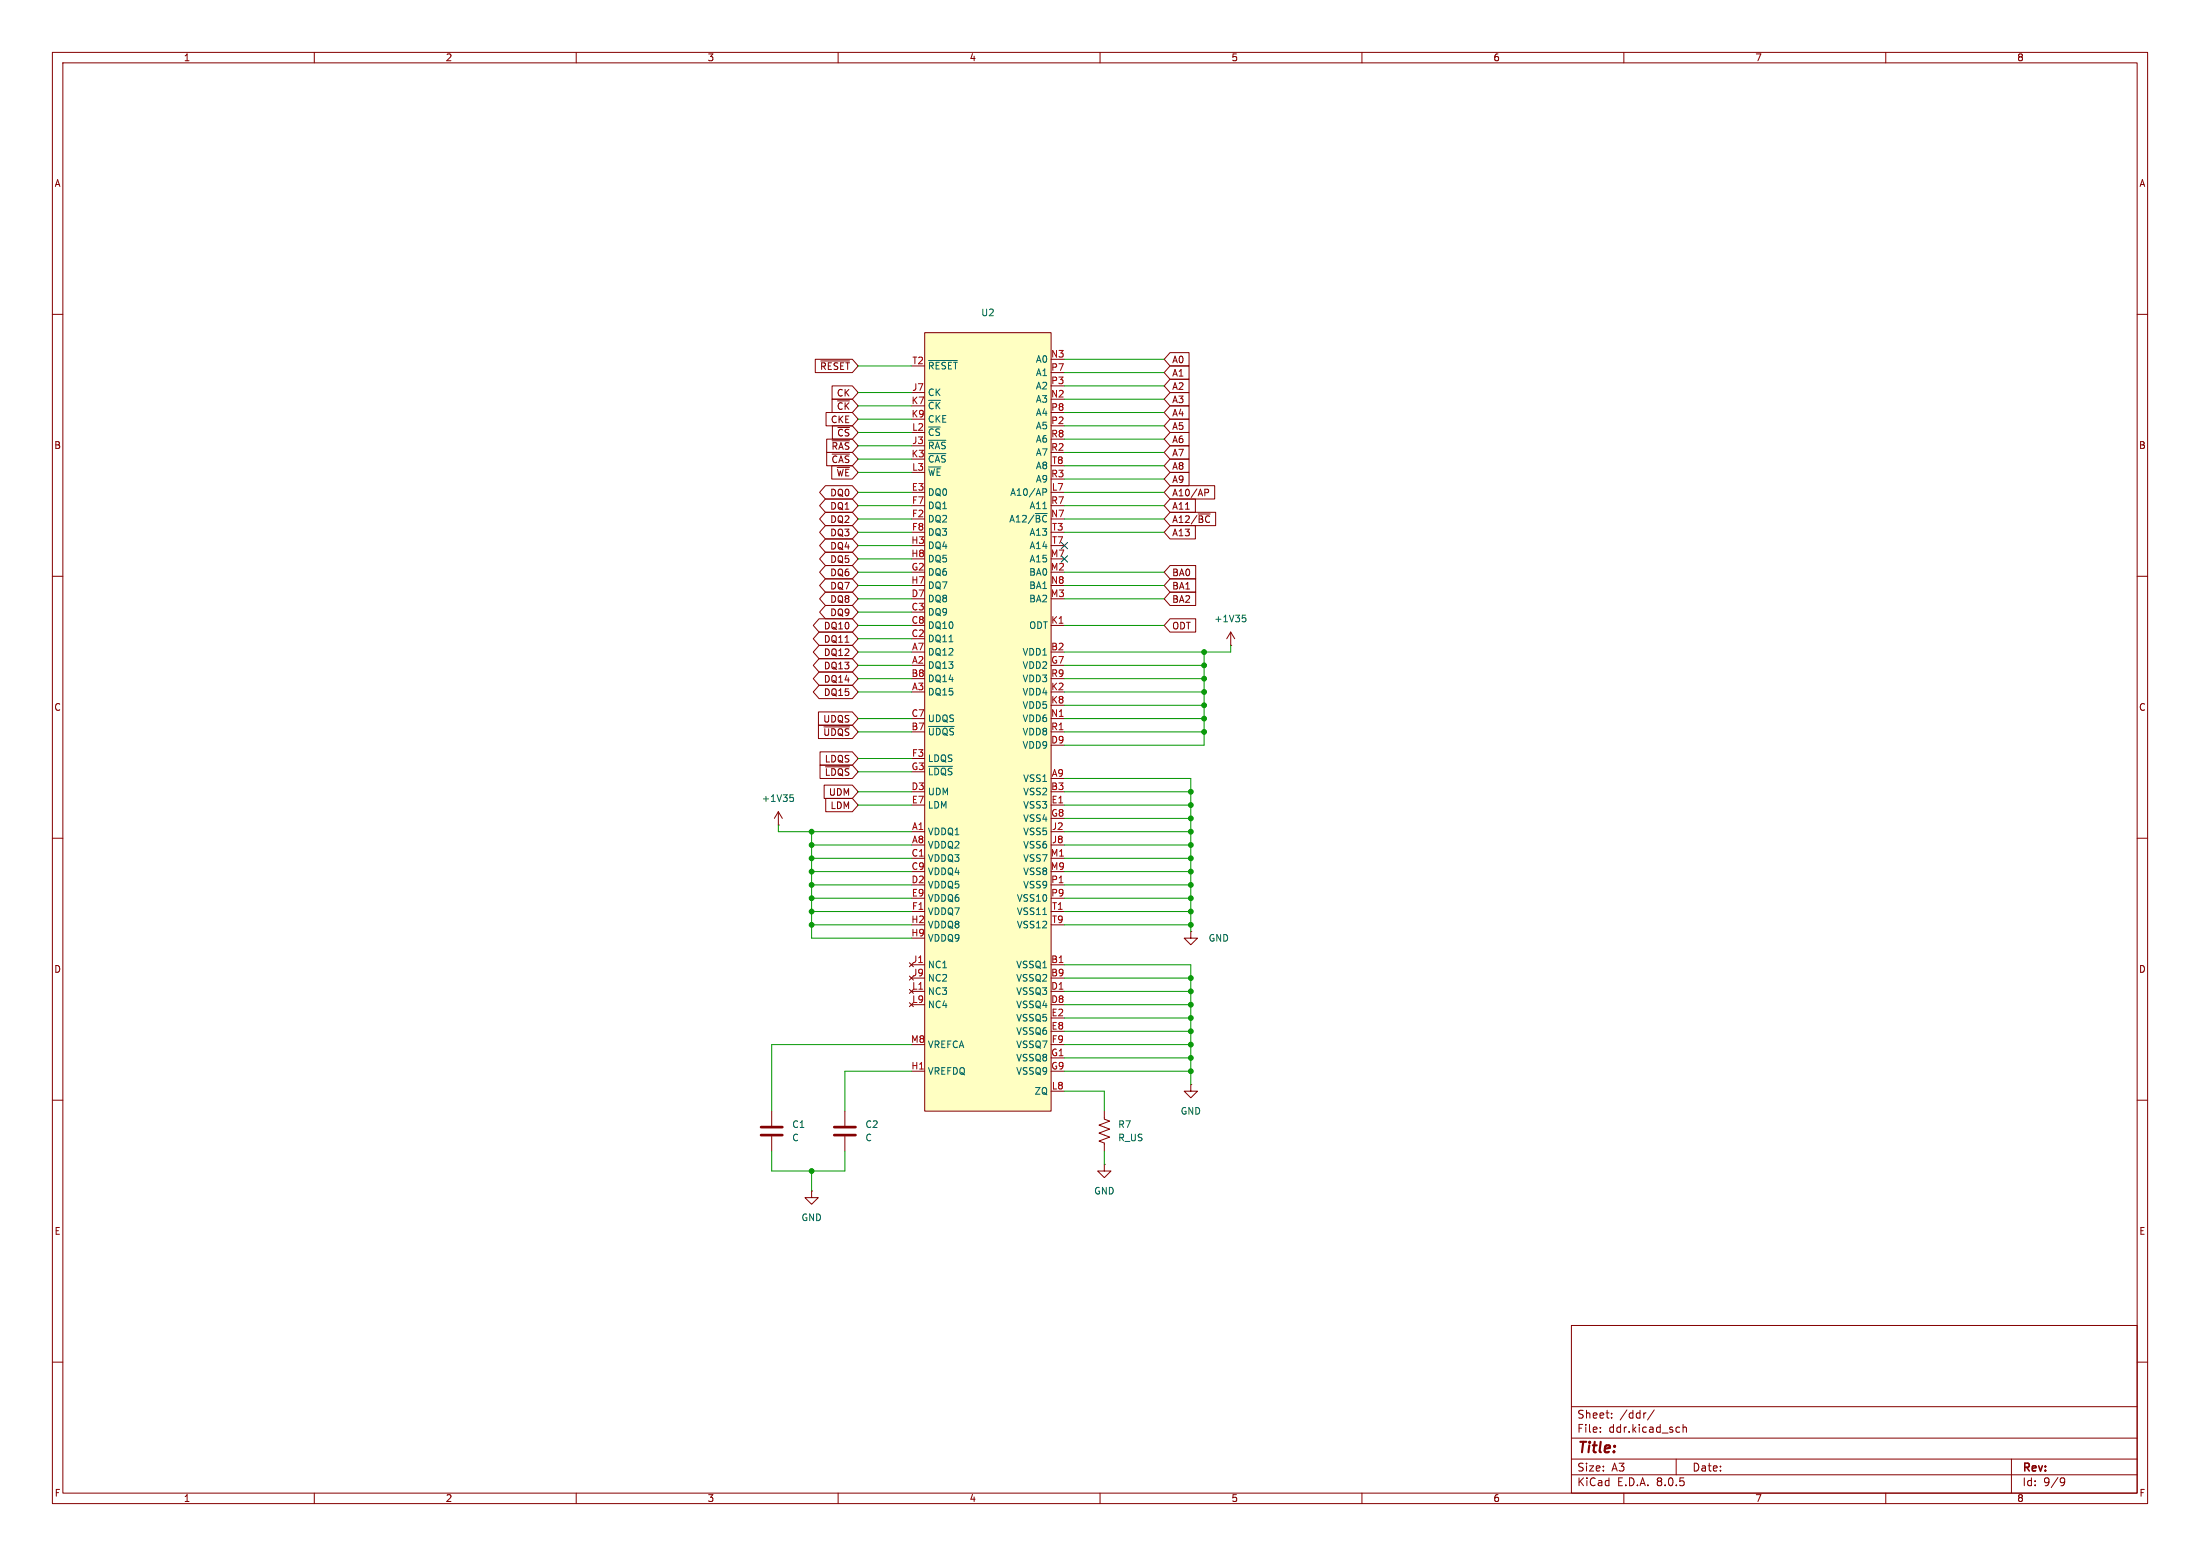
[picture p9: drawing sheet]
<svg xmlns="http://www.w3.org/2000/svg" width="420mm" height="297mm" viewBox="0 0 420 297" stroke-linecap="round" stroke-linejoin="round" font-family="sans-serif">
<g fill="none" stroke="#840000" stroke-width=".19">
<path d="M10 10h400v277h-400zM12 12h396v273h-396zM60 10v2M110 10v2M160 10v2M210 10v2M260 10v2M310 10v2M360 10v2M10 60h2M408 60h2M10 110h2"/>
<path d="M408 110h2M10 160h2M408 160h2M227.3 177.8v1.3h1.3l-1.3 1.2-1.2-1.2h1.2M227.3 177.8h.1M10 210h2M147.3 212.1v2.8M147.3 216.9v2.8M161.3 212.1v2.8M161.3 216.9v2.8M210.8 212.1v1.5l1 .4-2 .8 2 .7-2 .8 2 .7-2 .8 1 .4v1.5M227.3 207v1.3h1.3l-1.3 1.3-1.2-1.3h1.2"/>
<path d="M227.3 207h.1M408 210h2M154.9 227.3v1.3h1.3l-1.3 1.3-1.2-1.3h1.2M154.9 227.3h.1M210.8 222.2v1.3h1.3l-1.3 1.3-1.3-1.3h1.3M210.8 222.2h.1M10 260h2M300 253h108v32h-108zM408 260h2M300 278.5h108M300 274.5h108M300 268.5h108"/>
<path d="M305.5 273.2v.2M305.5 272.5v.1M307.7 270.5v.2M307.7 269.8v.1M314.1 269.7h.1M315.8 269.1l-1.3 1.9M320 278.5v3M320.5 272.4l.2 .1M320.7 273.3l-.2 .1M321.3 271.9v1.5M321.3 272.5l.2-.1 .4 .1v.9M384 278.5v6.5"/>
<path d="M60 285v2M110 285v2M160 285v2M210 285v2M260 285v2M300 281.5h108M310 285v2M360 285v2M393.6 282.1l.5 .1a.99 .99 0 0 1-.4 1.4h-.3M394.2 282.7l-.3 .3h-.3"/>
</g>
<path d="M145.3 216.7h4.1M145.3 215.1h4.1M159.3 216.7h4M159.3 215.1h4" fill="none" stroke="#840000" stroke-width=".51"/>
<path d="M176.5 63.5h24.2v148.6h-24.2z" fill="#ffffc2"/>
<g fill="none" stroke="#840000" stroke-width=".19">
<path d="M155.6 68.6h7.1l1.1 1.3-1.1 1.2h-7.1zM156.7 68.9h5.5M157.7 78.7h5l1.1 1.3-1.1 1.3h-5zM158.8 73.7h3.9l1.1 1.2-1.1 1.3h-3.9zM158.8 76.2h3.9l1.1 1.3-1.1 1.2h-3.9zM174 74.9h2.5M176.5 63.5h24.2v148.6h-24.2zM223.4 69.8h3.6v2.6h-3.6l-1.2-1.3zM223.4 67.3h3.6v2.6h-3.6l-1.2-1.3zM223.4 77.5h3.6v2.5h-3.6l-1.2-1.3zM223.4 74.9h3.6v2.6h-3.6l-1.2-1.3zM223.4 72.4h3.6v2.5h-3.6l-1.2-1.2z"/>
<path d="M157.6 97.8h5.1l1.1 1.3-1.1 1.2h-5.1l-1.1-1.2zM157.6 92.7h5.1l1.1 1.3-1.1 1.3h-5.1l-1.1-1.3zM157.6 95.2h5.1l1.1 1.3-1.1 1.3h-5.1l-1.1-1.3zM157.8 86.4h4.9l1.1 1.2-1.1 1.3h-4.9zM157.8 83.8h4.9l1.1 1.3-1.1 1.3h-4.9zM158.8 88.9h3.9l1.1 1.3-1.1 1.2h-3.9zM158.9 86.7h3.3M158.9 84.1h3.3M158.9 81.3h3.8l1.1 1.3-1.1 1.2h-3.8zM174 85.1h2.5M223.4 95.2h4.8v2.6h-4.8l-1.2-1.3zM223.4 90.2h3.6v2.5h-3.6l-1.2-1.3z"/>
<path d="M223.4 82.5h3.6v2.6h-3.6l-1.2-1.3zM223.4 85.1h3.6v2.5h-3.6l-1.2-1.2zM223.4 80h3.6v2.6h-3.6l-1.2-1.3zM223.4 97.8h8.7v2.5h-8.7l-1.2-1.2zM223.4 92.7h8.5v2.6h-8.5l-1.2-1.3zM223.4 87.6h3.6v2.6h-3.6l-1.2-1.3zM230 93.4h.5l.2 .2-.1 .4h-.6M156.4 118.1h6.3l1.1 1.3-1.1 1.3h-6.3l-1.1-1.3zM157.6 110.5h5.1l1.1 1.3-1.1 1.2h-5.1l-1.1-1.2zM157.6 113h5.1l1.1 1.3-1.1 1.3h-5.1l-1.1-1.3zM157.6 115.6h5.1l1.1 1.2-1.1 1.3h-5.1l-1.1-1.3zM157.6 105.4h5.1l1.1 1.3-1.1 1.3h-5.1l-1.1-1.3z"/>
<path d="M157.6 107.9h5.1l1.1 1.3-1.1 1.3h-5.1l-1.1-1.3zM157.6 102.9h5.1l1.1 1.2-1.1 1.3h-5.1l-1.1-1.3zM157.6 100.3h5.1l1.1 1.3-1.1 1.3h-5.1l-1.1-1.3zM200.7 119.4h2.5M223.4 118.1h4.9v2.6h-4.9l-1.2-1.3zM223.4 113h4.9v2.6h-4.9l-1.2-1.3zM223.4 110.5h4.9v2.5h-4.9l-1.2-1.2zM223.4 107.9h4.9v2.6h-4.9l-1.2-1.3zM223.4 100.3h4.8v2.6h-4.8l-1.2-1.3zM156.2 138.4h6.5l1.1 1.3-1.1 1.3h-6.5zM156.2 135.9h6.5l1.1 1.3-1.1 1.2h-6.5zM156.4 130.8h6.3l1.1 1.3-1.1 1.3h-6.3l-1.1-1.3z"/>
<path d="M156.4 125.7h6.3l1.1 1.3-1.1 1.3h-6.3l-1.1-1.3zM156.4 123.2h6.3l1.1 1.3-1.1 1.2h-6.3l-1.1-1.2zM156.4 120.6h6.3l1.1 1.3-1.1 1.3h-6.3l-1.1-1.3zM156.4 128.3h6.3l1.1 1.2-1.1 1.3h-6.3l-1.1-1.3zM157.3 138.7h4.9M200.7 137.2h2.5M200.7 139.7h2.5M234.9 123.2h.1M234.9 120.7l-.7 1.2M234.9 120.7v2.5M234.9 120.7l.8 1.2M148.6 157.5h.1"/>
<path d="M148.6 154.9l-.8 1.3M148.6 154.9v2.6M148.6 154.9l.8 1.3M156.5 146h6.2l1.1 1.3-1.1 1.3h-6.2zM156.5 143.5h6.2l1.1 1.3-1.1 1.3h-6.2zM157.3 149.9h5.4l1.1 1.2-1.1 1.3h-5.4zM157.6 146.4h4.6M157.6 152.4h5.1l1.1 1.3-1.1 1.2h-5.1zM174 158.8h2.5M200.7 158.8h2.5M200.7 153.7h2.5M174 163.8h2.5"/>
<path d="M174 174h2.5M200.7 174h2.5M200.7 161.3h2.5M200.7 168.9h2.5M173.6 188.8l.8 .8M174 184.2h2.5M174 189.2h2.5M174 186.7h2.5M174.4 188.8l-.8 .8M200.7 184.2h2.5M200.7 189.2h2.5M174 204.5h2.5"/>
</g>
<path d="M177.3 68.8h5.5M177.3 84h3.3M177.3 86.6h3.3M199.1 93.3h.5l.2 .2-.1 .4-.6 .1M237.2 117.4h.6M237.3 117.9h.3l.3 .2-.1 .5-.5 .1M177.3 138.7h4.9M150.8 151.7h.6M150.9 152.2h.4l.2 .2-.1 .5-.5 .1M177.3 146.3h4.5M199.1 174.6h.7" fill="none" stroke="#006464" stroke-width=".19"/>
<g fill="none" stroke="#009600" stroke-width=".19">
<path d="M163.8 69.9h10.2M163.8 77.5h10.2M163.8 74.9h10.2M203.2 73.7h19M203.2 68.6h19M203.2 71.1h19M203.2 78.7h19M203.2 76.2h19M163.8 90.2h10.2M163.8 85.1h10.2M163.8 94h10.2M163.8 96.5h10.2"/>
<path d="M163.8 87.6h10.2M163.8 99.1h10.2M163.8 82.6h10.2M163.8 80h10.2M203.2 94h19M203.2 96.5h19M203.2 99.1h19M203.2 91.4h19M203.2 83.8h19M203.2 81.3h19M203.2 88.9h19M203.2 86.4h19"/>
<path d="M163.8 101.6h10.2M163.8 104.1h10.2M163.8 106.7h10.2M163.8 116.8h10.2M163.8 109.2h10.2M163.8 111.8h10.2M163.8 114.3h10.2M163.8 119.4h10.2M203.2 101.6h19M203.2 109.2h19M203.2 111.8h19M203.2 114.3h19"/>
<path d="M203.2 119.4h19M163.8 127h10.2M163.8 129.5h10.2M163.8 137.2h10.2M163.8 139.7h10.2M163.8 132.1h10.2M163.8 121.9h10.2M163.8 124.5h10.2M203.2 127h26.7M203.2 129.5h26.7M203.2 137.2h26.7M203.2 139.7h26.7"/>
<path d="M203.2 132.1h26.7M203.2 134.6h26.7M229.9 124.5v17.7h-26.7M234.9 123.2v1.3h-31.7M148.6 157.5v1.3h25.4M154.9 158.8v20.3h19.1M163.8 147.3h10.2M163.8 144.8h10.2M163.8 151.1h10.2M163.8 153.7h10.2M203.2 158.8h24.1M203.2 148.6h24.1v29.2"/>
<path d="M203.2 151.1h24.1M203.2 153.7h24.1M203.2 156.2h24.1M154.9 161.3h19.1M154.9 163.8h19.1M154.9 168.9h19.1M154.9 174h19.1M154.9 171.5h19.1M154.9 166.4h19.1M154.9 176.5h19.1M203.2 161.3h24.1M203.2 163.8h24.1"/>
<path d="M203.2 168.9h24.1M203.2 174h24.1M203.2 171.5h24.1M203.2 166.4h24.1M203.2 176.5h24.1M174 199.4h-26.7v12.7M203.2 184.2h24.1v22.8M203.2 199.4h24.1M203.2 196.9h24.1M203.2 191.8h24.1M203.2 194.3h24.1M203.2 186.7h24.1"/>
<path d="M203.2 189.2h24.1M147.3 219.7v3.8h14v-3.8M174 204.5h-12.7v7.6M203.2 208.3h7.6v3.8M203.2 204.5h24.1M203.2 201.9h24.1M210.8 219.7v2.5M154.9 223.5v3.8"/>
</g>
<path d="M202.6 106.1l1.2 1.2M202.6 103.5l1.2 1.2M203.8 106.1l-1.2 1.2M203.8 103.5l-1.2 1.2" fill="none" stroke="#000084" stroke-width=".19"/>
<g fill="#009600" stroke="#009600" stroke-width=".19">
<circle cx="154.9" cy="168.9" r=".46"/>
<circle cx="154.9" cy="171.5" r=".46"/>
<circle cx="154.9" cy="174" r=".46"/>
<circle cx="154.9" cy="166.4" r=".46"/>
<circle cx="154.9" cy="163.8" r=".46"/>
<circle cx="154.9" cy="176.5" r=".46"/>
<circle cx="154.9" cy="161.3" r=".46"/>
<circle cx="154.9" cy="158.8" r=".46"/>
<circle cx="227.3" cy="151.1" r=".46"/>
<circle cx="227.3" cy="166.4" r=".46"/>
<circle cx="227.3" cy="163.8" r=".46"/>
<circle cx="227.3" cy="168.9" r=".46"/>
<circle cx="227.3" cy="161.3" r=".46"/>
<circle cx="227.3" cy="156.2" r=".46"/>
<circle cx="227.3" cy="158.8" r=".46"/>
<circle cx="227.3" cy="153.7" r=".46"/>
<circle cx="227.3" cy="171.5" r=".46"/>
<circle cx="227.3" cy="174" r=".46"/>
<circle cx="229.9" cy="139.7" r=".46"/>
<circle cx="229.9" cy="134.6" r=".46"/>
<circle cx="229.9" cy="137.2" r=".46"/>
<circle cx="229.9" cy="127" r=".46"/>
<circle cx="229.9" cy="124.5" r=".46"/>
<circle cx="229.9" cy="129.5" r=".46"/>
<circle cx="229.9" cy="132.1" r=".46"/>
<circle cx="227.3" cy="189.2" r=".46"/>
<circle cx="227.3" cy="186.7" r=".46"/>
<circle cx="227.3" cy="176.5" r=".46"/>
<circle cx="227.3" cy="194.3" r=".46"/>
<circle cx="227.3" cy="191.8" r=".46"/>
<circle cx="227.3" cy="196.9" r=".46"/>
<circle cx="227.3" cy="204.5" r=".46"/>
<circle cx="227.3" cy="199.4" r=".46"/>
<circle cx="227.3" cy="201.9" r=".46"/>
<circle cx="154.9" cy="223.5" r=".46"/>
</g>
<text font-size="2.8" fill="#840000" x="301" y="277.9">Title:</text>
<g font-size="2.1" fill="#840000">
<text x="301" y="273.7">File:</text>
<text x="301" y="271">Sheet:</text>
<text x="307.1" y="273.7">ddr.kicad_sch</text>
<text x="309.2" y="271">/ddr/</text>
<text x="301" y="281.1">Size:</text>
<text x="307.6" y="281.1">A3</text>
<text x="323" y="281.1">Date:</text>
<text x="386" y="281.3">Rev:</text>
<text x="301" y="283.9">KiCad</text>
<text x="308.7" y="283.9">E.D.A.</text>
<text x="316.3" y="283.9">8.0.5</text>
<text x="386" y="283.9">Id:</text>
<text x="390.1" y="283.9">9/9</text>
</g>
<g font-size="1.8" fill="#840000">
<text x="35" y="11.9">1</text>
<text x="85" y="11.9">2</text>
<text x="135" y="11.9">3</text>
<text x="185" y="11.9">4</text>
<text x="235" y="11.9">5</text>
<text x="285" y="11.9">6</text>
<text x="335" y="11.9">7</text>
<text x="385" y="11.9">8</text>
<text x="10.3" y="35.9">A</text>
<text x="408.3" y="35.9">A</text>
<text x="156.5" y="70.8">~{RESET}</text>
<text x="223.7" y="69.5">A0</text>
<text x="159.7" y="75.9">CK</text>
<text x="223.7" y="72.1">A1</text>
<text x="223.7" y="77.2">A3</text>
<text x="223.7" y="74.6">A2</text>
<text x="158.5" y="81">CKE</text>
<text x="159.7" y="78.4">~{CK}</text>
<text x="159.7" y="83.5">~{CS}</text>
<text x="223.7" y="79.7">A4</text>
<text x="223.7" y="82.2">A5</text>
<text x="10.3" y="85.9">B</text>
<text x="158.6" y="88.6">~{CAS}</text>
<text x="158.6" y="86">~{RAS}</text>
<text x="223.7" y="84.8">A6</text>
<text x="223.7" y="87.3">A7</text>
<text x="223.7" y="89.9">A8</text>
<text x="408.2" y="85.9">B</text>
<text x="158.4" y="94.9">DQ0</text>
<text x="159.6" y="91.1">~{WE}</text>
<text x="223.7" y="92.4">A9</text>
<text x="223.7" y="94.9">A10/AP</text>
<text x="158.4" y="100">DQ2</text>
<text x="158.4" y="97.5">DQ1</text>
<text x="223.7" y="97.5">A11</text>
<text x="223.7" y="100">A12/~{BC}</text>
<text x="158.4" y="107.6">DQ5</text>
<text x="158.4" y="105.1">DQ4</text>
<text x="158.4" y="102.6">DQ3</text>
<text x="223.7" y="102.6">A13</text>
<text x="158.4" y="112.7">DQ7</text>
<text x="158.4" y="110.2">DQ6</text>
<text x="223.7" y="112.7">BA1</text>
<text x="223.7" y="110.2">BA0</text>
<text x="158.4" y="115.3">DQ8</text>
<text x="158.4" y="117.8">DQ9</text>
<text x="223.7" y="115.3">BA2</text>
<text x="157.2" y="125.4">DQ12</text>
<text x="157.2" y="120.3">DQ10</text>
<text x="157.2" y="122.9">DQ11</text>
<text x="223.7" y="120.3">ODT</text>
<text x="157.2" y="128">DQ13</text>
<text x="157.2" y="130.5">DQ14</text>
<text x="10.3" y="135.9">C</text>
<text x="157.2" y="133">DQ15</text>
<text x="408.2" y="135.9">C</text>
<text x="157.1" y="140.7">~{UDQS}</text>
<text x="157.1" y="138.1">UDQS</text>
<text x="157.4" y="148.3">~{LDQS}</text>
<text x="157.4" y="145.7">LDQS</text>
<text x="158.1" y="152.1">UDM</text>
<text x="158.4" y="154.6">LDM</text>
<text x="10.3" y="185.9">D</text>
<text x="408.2" y="185.9">D</text>
<text x="10.3" y="235.9">E</text>
<text x="408.3" y="235.9">E</text>
<text x="10.3" y="285.9">F</text>
<text x="35" y="286.9">1</text>
<text x="85" y="286.9">2</text>
<text x="135" y="286.9">3</text>
<text x="185" y="286.9">4</text>
<text x="235" y="286.9">5</text>
<text x="285" y="286.9">6</text>
<text x="335" y="286.9">7</text>
<text x="385" y="286.9">8</text>
<text x="408.3" y="285.9">F</text>
</g>
<g font-size="1.8" fill="#006464">
<text x="187.2" y="60.6">U2</text>
<text x="177" y="70.7">~{RESET}</text>
<text x="197.7" y="69.4">A0</text>
<text x="197.7" y="72">A1</text>
<text x="177" y="75.8">CK</text>
<text x="197.7" y="77.1">A3</text>
<text x="197.7" y="74.5">A2</text>
<text x="177" y="78.3">~{CK}</text>
<text x="177" y="80.9">CKE</text>
<text x="177" y="83.4">~{CS}</text>
<text x="197.7" y="82.1">A5</text>
<text x="197.7" y="79.6">A4</text>
<text x="177" y="86">~{RAS}</text>
<text x="177" y="88.5">~{CAS}</text>
<text x="197.7" y="87.2">A7</text>
<text x="197.7" y="84.7">A6</text>
<text x="197.7" y="89.8">A8</text>
<text x="177" y="94.8">DQ0</text>
<text x="177" y="91">~{WE}</text>
<text x="192.8" y="94.8">A10/AP</text>
<text x="197.7" y="92.3">A9</text>
<text x="177" y="99.9">DQ2</text>
<text x="177" y="97.4">DQ1</text>
<text x="192.6" y="99.9">A12/~{BC}</text>
<text x="196.4" y="97.4">A11</text>
<text x="177" y="102.5">DQ3</text>
<text x="177" y="105">DQ4</text>
<text x="177" y="107.5">DQ5</text>
<text x="196.4" y="107.5">A15</text>
<text x="196.4" y="102.5">A13</text>
<text x="196.4" y="105">A14</text>
<text x="177" y="110.1">DQ6</text>
<text x="177" y="112.6">DQ7</text>
<text x="196.4" y="110.1">BA0</text>
<text x="196.4" y="112.6">BA1</text>
<text x="177" y="117.7">DQ9</text>
<text x="177" y="115.2">DQ8</text>
<text x="196.4" y="115.2">BA2</text>
<text x="231.7" y="119">+1V35</text>
<text x="177" y="125.3">DQ12</text>
<text x="177" y="122.8">DQ11</text>
<text x="177" y="120.2">DQ10</text>
<text x="195.1" y="125.3">VDD1</text>
<text x="196.4" y="120.2">ODT</text>
<text x="177" y="127.9">DQ13</text>
<text x="177" y="130.4">DQ14</text>
<text x="195.1" y="127.9">VDD2</text>
<text x="195.1" y="130.4">VDD3</text>
<text x="177" y="132.9">DQ15</text>
<text x="195.1" y="132.9">VDD4</text>
<text x="195.1" y="135.5">VDD5</text>
<text x="177" y="140.6">~{UDQS}</text>
<text x="177" y="138">UDQS</text>
<text x="195.1" y="143.1">VDD9</text>
<text x="195.1" y="138">VDD6</text>
<text x="195.1" y="140.6">VDD8</text>
<text x="177" y="145.6">LDQS</text>
<text x="177" y="148.2">~{LDQS}</text>
<text x="195.2" y="149.5">VSS1</text>
<text x="145.3" y="153.3">+1V35</text>
<text x="177" y="152">UDM</text>
<text x="177" y="154.5">LDM</text>
<text x="195.2" y="152">VSS2</text>
<text x="195.2" y="154.5">VSS3</text>
<text x="177" y="159.6">VDDQ1</text>
<text x="195.2" y="157.1">VSS4</text>
<text x="195.2" y="159.6">VSS5</text>
<text x="177" y="162.2">VDDQ2</text>
<text x="177" y="164.7">VDDQ3</text>
<text x="177" y="167.2">VDDQ4</text>
<text x="195.2" y="162.2">VSS6</text>
<text x="195.2" y="164.7">VSS7</text>
<text x="195.2" y="167.2">VSS8</text>
<text x="177" y="169.8">VDDQ5</text>
<text x="177" y="172.3">VDDQ6</text>
<text x="194" y="172.3">VSS10</text>
<text x="195.2" y="169.8">VSS9</text>
<text x="177" y="174.9">VDDQ7</text>
<text x="177" y="177.4">VDDQ8</text>
<text x="177" y="179.9">VDDQ9</text>
<text x="194" y="174.9">VSS11</text>
<text x="194" y="177.4">VSS12</text>
<text x="230.6" y="179.9">GND</text>
<text x="177" y="185">NC1</text>
<text x="193.9" y="185">VSSQ1</text>
<text x="177" y="187.6">NC2</text>
<text x="177" y="190.1">NC3</text>
<text x="193.9" y="187.6">VSSQ2</text>
<text x="193.9" y="190.1">VSSQ3</text>
<text x="177" y="192.6">NC4</text>
<text x="193.9" y="192.6">VSSQ4</text>
<text x="193.9" y="195.2">VSSQ5</text>
<text x="193.9" y="197.7">VSSQ6</text>
<text x="177" y="200.3">VREFCA</text>
<text x="193.9" y="200.3">VSSQ7</text>
<text x="193.9" y="202.8">VSSQ8</text>
<text x="177" y="205.3">VREFDQ</text>
<text x="193.9" y="205.3">VSSQ9</text>
<text x="197.4" y="209.1">ZQ</text>
<text x="151.1" y="215.5">C1</text>
<text x="165.1" y="215.5">C2</text>
<text x="213.4" y="215.5">R7</text>
<text x="225.3" y="213">GND</text>
<text x="151.1" y="218">C</text>
<text x="165.1" y="218">C</text>
<text x="213.4" y="218">R_US</text>
<text x="152.9" y="233.3">GND</text>
<text x="208.8" y="228.2">GND</text>
</g>
<g font-size="1.8" fill="#a90000">
<text x="174.1" y="69.6">T2</text>
<text x="200.6" y="68.3">N3</text>
<text x="200.6" y="70.9">P7</text>
<text x="173.9" y="77.2">K7</text>
<text x="174.1" y="74.7">J7</text>
<text x="200.6" y="75.9">N2</text>
<text x="200.6" y="73.4">P3</text>
<text x="173.9" y="79.8">K9</text>
<text x="174" y="82.3">L2</text>
<text x="200.6" y="81">P2</text>
<text x="200.6" y="78.5">P8</text>
<text x="200.6" y="83.6">R8</text>
<text x="173.9" y="87.4">K3</text>
<text x="174" y="89.9">L3</text>
<text x="174.1" y="84.8">J3</text>
<text x="200.6" y="86.1">R2</text>
<text x="200.7" y="88.6">T8</text>
<text x="174" y="93.7">E3</text>
<text x="200.6" y="91.2">R3</text>
<text x="200.7" y="93.7">L7</text>
<text x="174" y="98.8">F2</text>
<text x="174" y="96.3">F7</text>
<text x="174" y="101.3">F8</text>
<text x="200.6" y="98.8">N7</text>
<text x="200.6" y="96.3">R7</text>
<text x="200.7" y="101.3">T3</text>
<text x="173.9" y="103.9">H3</text>
<text x="173.9" y="106.4">H8</text>
<text x="200.5" y="106.4">M7</text>
<text x="200.7" y="103.9">T7</text>
<text x="173.9" y="111.5">H7</text>
<text x="173.9" y="109">G2</text>
<text x="200.5" y="109">M2</text>
<text x="200.6" y="111.5">N8</text>
<text x="173.9" y="116.6">C3</text>
<text x="173.9" y="119.1">C8</text>
<text x="173.9" y="114">D7</text>
<text x="200.5" y="114">M3</text>
<text x="200.6" y="119.1">K1</text>
<text x="173.9" y="121.7">C2</text>
<text x="174" y="124.2">A7</text>
<text x="200.6" y="124.2">B2</text>
<text x="173.9" y="129.3">B8</text>
<text x="174" y="126.7">A2</text>
<text x="174" y="131.8">A3</text>
<text x="200.6" y="126.7">G7</text>
<text x="200.6" y="131.8">K2</text>
<text x="200.6" y="129.3">R9</text>
<text x="173.9" y="136.9">C7</text>
<text x="200.6" y="136.9">N1</text>
<text x="200.6" y="134.4">K8</text>
<text x="173.9" y="139.4">B7</text>
<text x="200.6" y="142">D9</text>
<text x="200.6" y="139.4">R1</text>
<text x="173.9" y="147.1">G3</text>
<text x="174" y="144.5">F3</text>
<text x="200.7" y="148.3">A9</text>
<text x="173.9" y="150.9">D3</text>
<text x="174" y="153.4">E7</text>
<text x="200.6" y="150.9">B3</text>
<text x="200.6" y="156">G8</text>
<text x="200.6" y="153.4">E1</text>
<text x="174" y="158.5">A1</text>
<text x="174" y="161">A8</text>
<text x="200.7" y="158.5">J2</text>
<text x="200.7" y="161">J8</text>
<text x="173.9" y="163.6">C1</text>
<text x="173.9" y="166.1">C9</text>
<text x="200.5" y="163.6">M1</text>
<text x="200.5" y="166.1">M9</text>
<text x="173.9" y="168.7">D2</text>
<text x="174" y="171.2">E9</text>
<text x="174" y="173.7">F1</text>
<text x="200.6" y="168.7">P1</text>
<text x="200.6" y="171.2">P9</text>
<text x="200.7" y="173.7">T1</text>
<text x="173.9" y="176.3">H2</text>
<text x="173.9" y="178.8">H9</text>
<text x="200.7" y="176.3">T9</text>
<text x="174.1" y="183.9">J1</text>
<text x="200.6" y="183.9">B1</text>
<text x="174" y="189">L1</text>
<text x="174" y="191.5">L9</text>
<text x="174.1" y="186.4">J9</text>
<text x="200.6" y="186.4">B9</text>
<text x="200.6" y="189">D1</text>
<text x="200.6" y="191.5">D8</text>
<text x="200.6" y="194.1">E2</text>
<text x="200.6" y="196.6">E8</text>
<text x="173.8" y="199.1">M8</text>
<text x="200.6" y="201.7">G1</text>
<text x="200.7" y="199.1">F9</text>
<text x="173.9" y="204.2">H1</text>
<text x="200.6" y="204.2">G9</text>
<text x="200.7" y="208">L8</text>
</g>
</svg>
